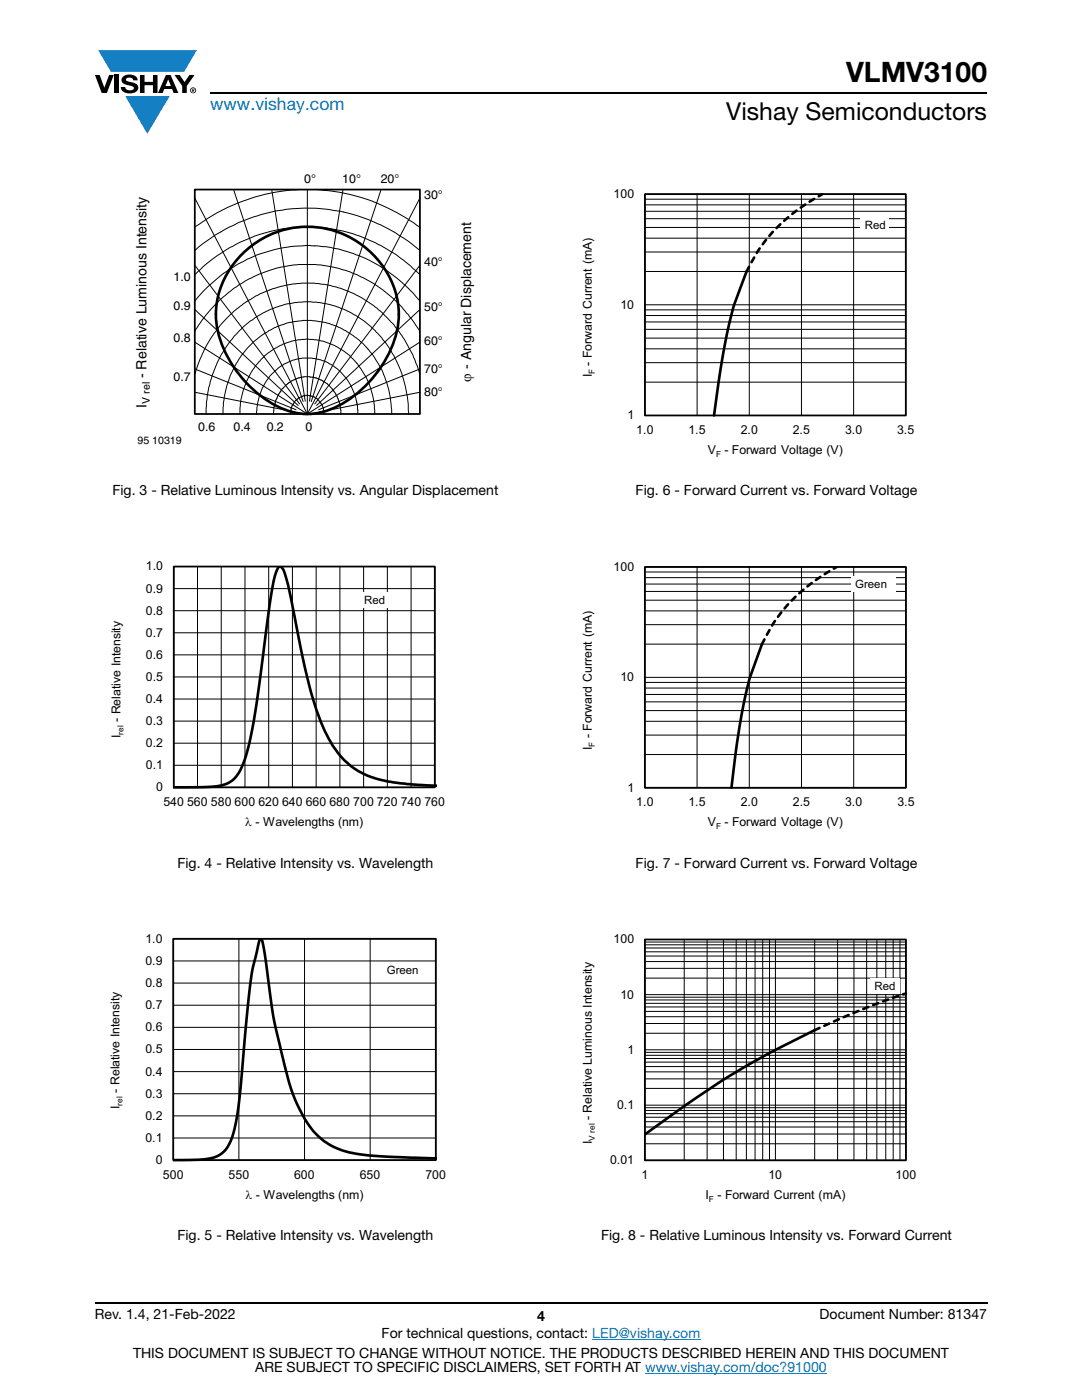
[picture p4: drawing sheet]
<svg xmlns="http://www.w3.org/2000/svg" width="216mm" height="279mm" viewBox="0 0 216 279" stroke-linecap="round" stroke-linejoin="round" font-family="sans-serif">
<g fill="#147fc3">
<path d="M19.6 10h19.7l-2.6 4.3h-1.1h-13.5z"/>
<path d="M25 19.2h8.9l-4.5 7.5z"/>
</g>
<g fill="#000">
<path d="M18.9 15h1l.9 2.5 1-2.5h.9l-1.4 3.6h-1zM22.9 15h.9v3.6h-.9zM24.6 15.3a2.1 2.1 0 0 1 2.8 .3l.1 .4h-.9a.79 .79 0 0 0-.7-.5 .79 .79 0 0 0-.8 .4l.3 .3 1 .2a1.08 1.08 0 0 1 1.2 1 1.08 1.08 0 0 1-1.1 1.2 1.73 1.73 0 0 1-2.4-1.2h.9a.96 .96 0 0 0 .8 .6 .96 .96 0 0 0 .9-.4 1.31 1.31 0 0 0-1.2-.6 1.03 1.03 0 0 1-1.1-.6 1.03 1.03 0 0 1 .2-1.1zM27.9 15h.9v1.3h1.7v-1.3h.9v3.6h-.9v-1.6h-1.7v1.6h-.9zM34.8 15h1.1l.9 1.4 1-1.4h1l-1.5 2.2v1.4h-.9v-1.4z"/>
<path d="M33.6 15.9l.5 1.3h-1.1zM33.1 15l-1.6 3.6h1l.3-.8h1.5l.3 .8h1l-1.6-3.6z"/>
<path d="M38.4 17.8h.2v.2h-.2zM38.3 17.7v.7h.1v-.3l.4 .3-.2-.3 .2-.2-.1-.2z"/>
<path d="M38.1 18a.46 .46 0 0 1 .9 0 .46 .46 0 0 1-.9 0zM37.9 18a.6 .6 0 0 0 1.2 0 .6 .6 0 0 0-1.2 0z"/>
</g>
<path d="M42 18.6h155M18.9 260h178.1" fill="none" stroke="#000" stroke-width=".36"/>
<path d="M118.2 267.3h21.5M128.7 274h36.3" fill="none" stroke="#007ec4" stroke-width=".2"/>
<path d="M38.9 37.8h44.9v44.8h-44.9zM34.7 113.1h52.1v44h-52.1z" fill="none" stroke="#000" stroke-width=".35"/>
<g fill="none" stroke="#000" stroke-width=".2">
<path d="M38.9 39.5l22.4 43.1M46.6 37.8l13.9 42.3M54.2 37.8l6.7 42.3M61.3 37.8v44.8M68.4 37.8l-6.6 42.3M76 37.8l-13.9 42.3M83.8 39.5l-22.5 43.1M38.9 52.9l20.9 27.7M38.9 45.3a38.3 38.3 0 0 1 20.8-7.5h3.5a37.9 37.9 0 0 1 20.6 7.5M38.9 50a35.4 35.4 0 0 1 13.6-7.3 31.1 31.1 0 0 1 9.4-1.2 34.8 34.8 0 0 1 21.9 8.5M38.9 54.8a32.9 32.9 0 0 1 9.1-6.5 30.9 30.9 0 0 1 15.5-3 32.1 32.1 0 0 1 20.3 9.5M83.8 52.9l-21 27.7"/>
<path d="M38.9 68.3l22.4 14.3M38.9 73.6l20.2 8.2M38.9 78.3l20 3.9M38.9 61.8l20.6 19.1M38.9 74.7a24.8 24.8 0 0 1 15.2-17l2.2-.6 2.2-.4 4.2-.2a23.5 23.5 0 0 1 9.4 2.9l2.5 1.6a24.6 24.6 0 0 1 6.1 6.7l1.7 3.1 1.4 3.9M38.9 66.1a26.5 26.5 0 0 1 20.7-13.3h3.3a24.8 24.8 0 0 1 9.6 2.6l2.1 1.2a28.7 28.7 0 0 1 9.2 9.5M83.8 68.3l-22.5 14.3M83.8 61.8l-20.6 19.1M83.8 73.6l-20.2 8.2M83.8 78.3l-20.1 3.9M83.8 60.1a28.6 28.6 0 0 0-28-10.5 30.3 30.3 0 0 0-16.9 10.5M54.6 82.6h.1"/>
<path d="M64.7 82.6l-.1-1-.3-.8-.4-.4a1.49 1.49 0 0 0-1-1 3.3 3.3 0 0 0-4.8 2.1l-.2 1.1M68 82.6v-.8a8.5 8.5 0 0 0-1.7-4.2l-.6-.6a6.9 6.9 0 0 0-3.9-1.8h-1.1a7.5 7.5 0 0 0-3.6 1.6l-.6 .6a9 9 0 0 0-1.9 4v1.2M71.4 82.6a11.3 11.3 0 0 0-6.3-10.4l-1.2-.4-1.7-.3h-2.1a10.3 10.3 0 0 0-8.7 9l-.2 2.1M74.8 82.6a15.3 15.3 0 0 0-8-13.6 12.7 12.7 0 0 0-16.2 4.6 15.8 15.8 0 0 0-2.7 9M78.2 82.6a19.7 19.7 0 0 0-4.8-12.9l-1-1.2a16.8 16.8 0 0 0-10.2-4.6h-1.8a16.6 16.6 0 0 0-14.1 10.3l-1 2.7-.5 2.2-.2 1.3-.1 2.2M81.5 82.6a25.2 25.2 0 0 0-3.6-12.8 20.5 20.5 0 0 0-7-6.9 18.3 18.3 0 0 0-8.9-2.7h-1.4a20 20 0 0 0-7.5 2l-1.6 .8a16.4 16.4 0 0 0-4.5 3.8l-1.2 1.4-1 1.6a26.4 26.4 0 0 0-3.1 7.4l-.5 3.1-.1 2.3M34.7 113.1h52.1v44h-52.1zM34.7 117.5h52.1M39.4 113.1v44M44.1 113.1v44M48.9 113.1v44M53.6 113.1v44"/>
<path d="M58.4 113.1v44M63.1 113.1v44M67.8 113.1v44M72.6 113.1v44M77.3 113.1v44M82 113.1v44M34.7 139.5h52.1M34.7 135.1h52.1M34.7 130.7h52.1M34.7 126.3h52.1M34.7 121.9h52.1M34.7 152.7h52.1"/>
<path d="M34.7 148.3h52.1M34.7 143.9h52.1"/>
</g>
<path d="M43.1 62.7a18.3 18.3 0 0 1 18.2-17.4 18.3 18.3 0 0 1 18.3 17.4 21.8 21.8 0 0 1-7.9 15.5 16 16 0 0 1-11.4 4.4 19.6 19.6 0 0 1-13-8.4 19.8 19.8 0 0 1-4.2-11.5M87.1 156.8l-7.4-.5-3.3-.6-2.2-.6-2.5-1.1-1.5-1-1.5-1.3-1.3-1.5-1.1-1.5-1.6-3-1.5-3.8-.9-3-1.9-7.8-2.9-14.2a10.5 10.5 0 0 0-1.3-3.7 .5 .5 0 0 0-.6-.1 .5 .5 0 0 0-.3 .5 49.5 49.5 0 0 0-2 10.5l-2.6 19.7-1.2 5.6-1.3 3.7a6.1 6.1 0 0 1-6.1 3.9l-7.5 .1" fill="none" stroke="#000" stroke-width=".53"/>
<path d="M71.8 118.2h5.7v3.2h-5.7z" fill="#fff"/>
<g fill="none" stroke="#000" stroke-width=".2">
<path d="M34.6 187.4h52.4v44.1h-52.4zM34.6 196.2h52.4M34.6 191.8h52.4M47.7 187.4v44.1M60.8 187.4v44.1M73.9 187.4v44.1M34.6 218.3h52.4M34.6 213.9h52.4M34.6 209.4h52.4M34.6 205h52.4M34.6 200.6h52.4M34.6 227.1h52.4"/>
<path d="M34.6 222.7h52.4"/>
</g>
<path d="M34.6 187.4h52.4v44.1h-52.4z" fill="none" stroke="#000" stroke-width=".35"/>
<path d="M87.2 231.2l-11.8-.5-3.6-.3-2.2-.4-2.1-.7-1.8-.9-2.1-1.6-1.3-1.4-1.5-2.1-1.3-2.4-1-2.5-.9-2.6-2.9-12.2-1.9-13.5-.4-2.2-.3-.6-.3 .2-.2 .8-1.2 5-.4 2.3-.8 7.7-1.4 15.4-.8 5.6a9.6 9.6 0 0 1-2.7 5.8l-1.4 .8-1.8 .4-6.6 .2" fill="none" stroke="#000" stroke-width=".53"/>
<path d="M76.4 191.9h8.3v3.2h-8.3z" fill="#fff"/>
<g fill="none" stroke="#000" stroke-width=".2">
<path d="M128.7 39.8h52M128.7 38.7h52v44.2h-52zM139.1 38.7v44.2M149.5 38.7v44.2M159.9 38.7v44.2M170.3 38.7v44.2M128.7 54.2h52M128.7 50.3h52M128.7 47.5h52M128.7 45.4h52M128.7 43.6h52M128.7 42.2h52"/>
<path d="M128.7 40.9h52M128.7 76.3h52M128.7 72.4h52M128.7 69.6h52M128.7 67.5h52M128.7 65.7h52M128.7 64.3h52M128.7 63h52M128.7 61.8h52M128.7 60.8h52"/>
</g>
<path d="M128.7 38.7h52v44.2h-52z" fill="none" stroke="#000" stroke-width=".35"/>
<path d="M149 54.2l-.5 1.3a72.6 72.6 0 0 0-4.6 17.4l-1.4 10" fill="none" stroke="#000" stroke-width=".53"/>
<path d="M149 54.2a33.7 33.7 0 0 1 15.1-15.5" fill="none" stroke="#000" stroke-width=".53" stroke-dasharray="1.1 1.1"/>
<path d="M171.8 43.4h5.6v3.1h-5.6z" fill="#fff"/>
<g fill="none" stroke="#000" stroke-width=".2">
<path d="M128.7 119.8h52.1M128.7 118h52.1M128.7 116.6h52.1M128.7 115.3h52.1M128.7 114.2h52.1M128.7 113.1h52.1v44.1h-52.1zM139.1 113.1v44.1M149.5 113.1v44.1M159.9 113.1v44.1M170.3 113.1v44.1M128.7 138.6h52.1M128.7 137.3h52.1"/>
<path d="M128.7 136.2h52.1M128.7 128.5h52.1M128.7 124.7h52.1M128.7 121.9h52.1M128.7 135.2h52.1M128.7 150.6h52.1M128.7 146.7h52.1M128.7 144h52.1M128.7 141.8h52.1M128.7 140.1h52.1"/>
</g>
<path d="M128.7 113.1h52.1v44.1h-52.1z" fill="none" stroke="#000" stroke-width=".35"/>
<path d="M152 128.6l-.4 1.3a73.8 73.8 0 0 0-4.5 17.9l-1.1 9.4" fill="none" stroke="#000" stroke-width=".53"/>
<path d="M152 128.5a33.5 33.5 0 0 1 14.9-15.4" fill="none" stroke="#000" stroke-width=".53" stroke-dasharray="1.1 1.1"/>
<path d="M169.8 115h9v3.2h-9z" fill="#fff"/>
<g fill="none" stroke="#000" stroke-width=".2">
<path d="M128.7 199.6h52.1M128.7 199h52.1M128.7 195.2h52.1M128.7 193.3h52.1M128.7 191.9h52.1M128.7 190.8h52.1M128.7 190h52.1M128.7 189.2h52.1M128.7 188.6h52.1M128.7 188h52.1M128.7 187.5h52.1v44.1h-52.1zM128.7 198.5h52.1"/>
<path d="M136.5 187.5v44.1M141.1 187.5v44.1M144.4 187.5v44.1M146.9 187.5v44.1M148.9 187.5v44.1M150.7 187.5v44.1M152.2 187.5v44.1M153.5 187.5v44.1M154.7 187.5v44.1M162.6 187.5v44.1M167.1 187.5v44.1M170.4 187.5v44.1"/>
<path d="M172.9 187.5v44.1M175 187.5v44.1M176.7 187.5v44.1M178.2 187.5v44.1M179.6 187.5v44.1M128.7 217.2h52.1M128.7 215.3h52.1M128.7 213.9h52.1M128.7 212.9h52.1M128.7 212h52.1M128.7 211.2h52.1M128.7 210.6h52.1"/>
<path d="M128.7 210h52.1M128.7 206.2h52.1M128.7 204.3h52.1M128.7 202.9h52.1M128.7 201.8h52.1M128.7 201h52.1M128.7 200.2h52.1M128.7 209.5h52.1M128.7 228.3h52.1M128.7 226.3h52.1M128.7 224.9h52.1M128.7 223.9h52.1"/>
<path d="M128.7 223h52.1M128.7 222.3h52.1M128.7 221.6h52.1M128.7 221.1h52.1M128.7 220.6h52.1"/>
</g>
<path d="M128.7 187.5h52.1v44.1h-52.1z" fill="none" stroke="#000" stroke-width=".35"/>
<path d="M162.6 205.6l-8.6 4.3-9.2 5.3-7.5 5-8.6 6.2" fill="none" stroke="#000" stroke-width=".53"/>
<path d="M162.6 205.6l9.4-4.1 8.8-3.2" fill="none" stroke="#000" stroke-width=".53" stroke-dasharray="1.1 1.1"/>
<path d="M173.7 195.2h5.9v3.2h-5.9z" fill="#fff"/>
<text font-size="5.6" x="168.8" y="16.4">VLMV3100</text>
<text font-size="4.9" x="144.9" y="24">Vishay Semiconductors</text>
<text font-size="3.5" fill="#007ec4" x="42" y="21.9">www.vishay.com</text>
<g font-size="2.8">
<text x="29.2" y="75.5" transform="rotate(-90 29.2 75.5)">- Relative Luminous Intensity</text>
<text x="94" y="76.1" transform="rotate(-90 94 76.1)">ϕ - Angular Displacement</text>
<text x="29.2" y="81.4" transform="rotate(-90 29.2 81.4)">I</text>
<text x="22.4" y="98.8">Fig. 3 - Relative Luminous Intensity vs. Angular Displacement</text>
<text x="126.8" y="98.8">Fig. 6 - Forward Current vs. Forward Voltage</text>
<text x="35.4" y="173.2">Fig. 4 - Relative Intensity vs. Wavelength</text>
<text x="126.8" y="173.2">Fig. 7 - Forward Current vs. Forward Voltage</text>
<text x="35.4" y="247.5">Fig. 5 - Relative Intensity vs. Wavelength</text>
<text x="119.9" y="247.5">Fig. 8 - Relative Luminous Intensity vs. Forward Current</text>
<text x="18.9" y="263.3">Rev. 1.4, 21-Feb-2022</text>
<text x="107.2" y="263.6">4</text>
<text x="163.6" y="263.3">Document Number: 81347</text>
<text x="76.2" y="267.1">For technical questions, contact: LED@vishay.com</text>
<text x="26.5" y="271">THIS DOCUMENT IS SUBJECT TO CHANGE WITHOUT NOTICE. THE PRODUCTS DESCRIBED HEREIN AND THIS DOCUMENT</text>
<text x="50.9" y="273.8">ARE SUBJECT TO SPECIFIC DISCLAIMERS, SET FORTH AT www.vishay.com/doc?91000</text>
</g>
<g font-size="2.5">
<text x="60.7" y="36.6">0°</text>
<text x="68.3" y="36.6">10°</text>
<text x="76" y="36.6">20°</text>
<text x="84.6" y="39.8">30°</text>
<text x="122.4" y="39.5">100</text>
<text x="84.6" y="53">40°</text>
<text x="34.6" y="56">1.0</text>
<text x="34.6" y="61.8">0.9</text>
<text x="84.6" y="62">50°</text>
<text x="123.8" y="61.6">10</text>
<text x="34.6" y="68.3">0.8</text>
<text x="84.6" y="68.9">60°</text>
<text x="34.6" y="76.1">0.7</text>
<text x="84.6" y="74.4">70°</text>
<text x="118.1" y="75.3" transform="rotate(-90 118.1 75.3)">I - Forward Current (mA)</text>
<text x="84.6" y="79">80°</text>
<text x="125.2" y="83.7">1</text>
<text x="39.6" y="86">0.6</text>
<text x="46.6" y="86">0.4</text>
<text x="53.2" y="86">0.2</text>
<text x="61" y="86">0</text>
<text x="127" y="86.6">1.0</text>
<text x="137.4" y="86.6">1.5</text>
<text x="147.8" y="86.6">2.0</text>
<text x="158.2" y="86.6">2.5</text>
<text x="168.6" y="86.6">3.0</text>
<text x="179" y="86.6">3.5</text>
<text x="141.2" y="90.6">V - Forward Voltage (V)</text>
<text x="29.1" y="113.8">1.0</text>
<text x="122.4" y="113.9">100</text>
<text x="29.1" y="118.3">0.9</text>
<text x="29.1" y="122.7">0.8</text>
<text x="29.1" y="131.5">0.6</text>
<text x="29.1" y="127.1">0.7</text>
<text x="29.1" y="135.9">0.5</text>
<text x="123.8" y="136">10</text>
<text x="29.1" y="140.3">0.4</text>
<text x="24.1" y="147.3" transform="rotate(-90 24.1 147.3)">I</text>
<text x="24.1" y="144.1" transform="rotate(-90 24.1 144.1)">- Relative Intensity</text>
<text x="29.1" y="149.1">0.2</text>
<text x="29.1" y="144.7">0.3</text>
<text x="118.1" y="149.7" transform="rotate(-90 118.1 149.7)">I - Forward Current (mA)</text>
<text x="29.1" y="153.5">0.1</text>
<text x="31.2" y="157.9">0</text>
<text x="32.6" y="160.9">540 560 580 600 620 640 660 680 700 720 740 760</text>
<text x="125.2" y="158">1</text>
<text x="127" y="160.9">1.0</text>
<text x="137.4" y="160.9">1.5</text>
<text x="147.8" y="160.9">2.0</text>
<text x="158.2" y="160.9">2.5</text>
<text x="168.6" y="160.9">3.0</text>
<text x="179.1" y="160.9">3.5</text>
<text x="48.9" y="164.9">λ - Wavelengths (nm)</text>
<text x="141.2" y="164.9">V - Forward Voltage (V)</text>
<text x="29" y="188.2">1.0</text>
<text x="122.4" y="188.3">100</text>
<text x="29" y="197">0.8</text>
<text x="29" y="192.6">0.9</text>
<text x="29" y="201.4">0.7</text>
<text x="123.8" y="199.3">10</text>
<text x="29" y="205.8">0.6</text>
<text x="29" y="214.7">0.4</text>
<text x="29" y="210.2">0.5</text>
<text x="125.2" y="210.3">1</text>
<text x="23.9" y="221.3" transform="rotate(-90 23.9 221.3)">I</text>
<text x="23.9" y="218.1" transform="rotate(-90 23.9 218.1)">- Relative Intensity</text>
<text x="29" y="219.1">0.3</text>
<text x="123.1" y="221.3">0.1</text>
<text x="29" y="227.9">0.1</text>
<text x="29" y="223.5">0.2</text>
<text x="118.1" y="223.6" transform="rotate(-90 118.1 223.6)">- Relative Luminous Intensity</text>
<text x="31.1" y="232.3">0</text>
<text x="118.1" y="228.3" transform="rotate(-90 118.1 228.3)">I</text>
<text x="121.7" y="232.4">0.01</text>
<text x="32.5" y="235.3">500</text>
<text x="45.6" y="235.3">550</text>
<text x="49" y="239.3">λ - Wavelengths (nm)</text>
<text x="58.7" y="235.3">600</text>
<text x="71.8" y="235.3">650</text>
<text x="84.9" y="235.3">700</text>
<text x="128" y="235.3">1</text>
<text x="140.8" y="239.2">I - Forward Current (mA)</text>
<text x="153.3" y="235.3">10</text>
<text x="178.7" y="235.3">100</text>
</g>
<g font-size="2.3">
<text x="172.6" y="45.8">Red</text>
<text x="170.6" y="117.4">Green</text>
<text x="72.6" y="120.6">Red</text>
<text x="77.2" y="194.4">Green</text>
<text x="174.5" y="197.6">Red</text>
</g>
<g font-size="2.1">
<text x="29.9" y="80.6" transform="rotate(-90 29.9 80.6)">V rel</text>
<text x="27.4" y="88.5">95 10319</text>
</g>
<g font-size="1.7">
<text x="118.7" y="74.7" transform="rotate(-90 118.7 74.7)">F</text>
<text x="142.9" y="91.1">F</text>
<text x="24.7" y="146.7" transform="rotate(-90 24.7 146.7)">rel</text>
<text x="118.7" y="149.1" transform="rotate(-90 118.7 149.1)">F</text>
<text x="142.9" y="165.4">F</text>
<text x="24.5" y="220.6" transform="rotate(-90 24.5 220.6)">rel</text>
<text x="118.7" y="227.7" transform="rotate(-90 118.7 227.7)">V rel</text>
<text x="141.4" y="239.8">F</text>
</g>
</svg>
